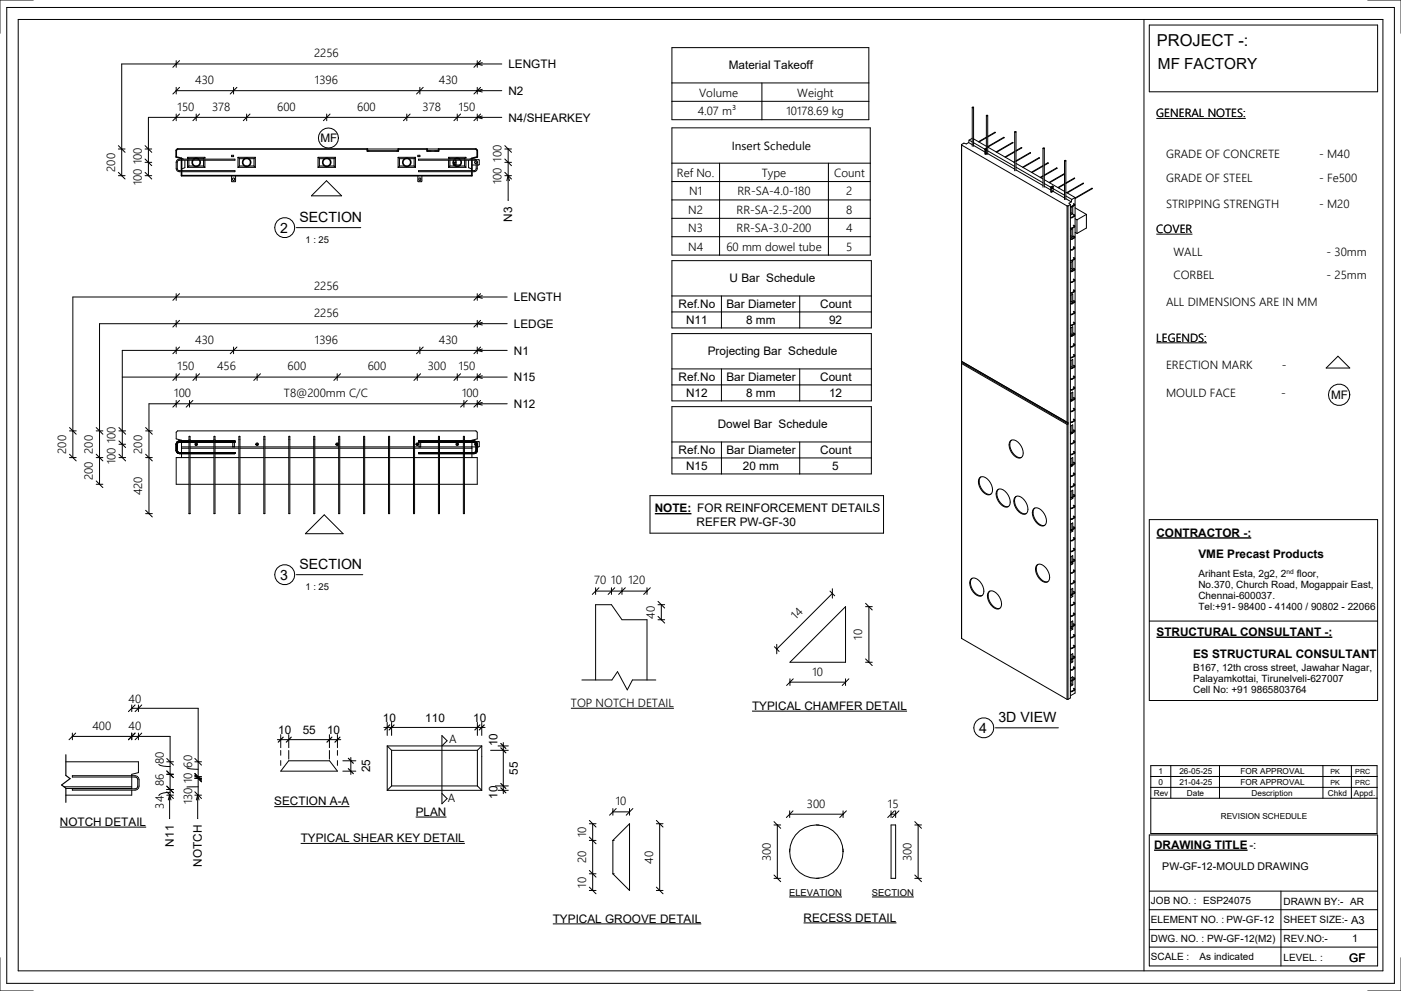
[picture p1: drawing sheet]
<svg xmlns="http://www.w3.org/2000/svg" width="420mm" height="297mm" viewBox="0 0 420 297" stroke-linecap="round" stroke-linejoin="round" font-family="sans-serif">
<g fill="none" stroke="#000" stroke-width=".3">
<path d="M2 2.2h416.1v292.6h-416.1zM5.5 5.8h409.2v285.3h-409.2zM10 0h-10v10M52.8 18.2v2M53.8 18.2l-2 2M143.1 18.2v2M144.1 18.2l-2 2M144.6 18.8l-1.5 .4 1.5 .4M150.4 19.2h-113.9v33.5M343 5.8v285.3M344.6 7.5h68.5v20h-68.5zM410.1 0h10v10"/>
<path d="M52.8 26.2v2M52.8 34.2v2M52.8 27.2h97.6M53.8 34.2l-2 2M53.8 26.2l-2 2M58.8 34.2v2M59.8 34.2l-2 2M70 26.2v2M71 26.2l-2 2M74 34.2v2M75 34.2l-2 2M98 34.2v2"/>
<path d="M99 34.2l-2 2M122 34.2v2M123 34.2l-2 2M125.9 26.2v2M126.9 26.2l-2 2M137.1 34.2v2M138.1 34.2l-2 2M143.1 26.2v2M143.1 34.2v2M144.1 34.2l-2 2M144.1 26.2l-2 2M144.6 26.8l-1.5 .4 1.5 .4"/>
<path d="M144.6 34.8l-1.5 .4 1.5 .4M150.4 35.2h-105.9v17.5M291.5 32.2v11.7M291.9 32.2v11.7M295.8 34.7v11.6M296.2 34.7v11.6M304.2 39.6v11.6M304.6 39.6v11.6M35.5 43.7l2 2M35.5 44.7h2M35.5 51.7l2 2M35.5 52.7h2"/>
<path d="M43.5 48.7h2M43.5 51.7l2 2M43.5 44.7h2M43.5 52.7h2M43.5 43.7l2 2M43.5 47.7l2 2M53.1 48l.7-.3h16.6v.3h-16.6l-.5 .2-.1 .5v2l.4 .4 16.8 .1v.3l-16.9-.1-.4-.2-.3-.7v-1.8zM54.4 47.5l.6 .2M55.4 48v2.3l-1 .4M56.2 50.2h5.2M56.2 47.2h5.2M56.2 47.2v.5"/>
<path d="M56.2 48v2.2M56.2 47.2l.4 .4M56.6 49.8l-.4 .4M56.6 49.8h1.8M56.6 47.6h1.8M56.6 47.6v.1M56.6 48v1.8M59.3 49.8h1.7M59.3 47.6h1.7M61 49.8l.4 .4M61 47.6v.1M61 48v1.8"/>
<path d="M61.4 47.2v.5M61.4 48v2.2M61.4 47.2l-.4 .4M69.4 46.6h.6v.4h-.6zM69.4 52.7l.1 1.8h1l.1-1.8M71.4 50.2h5.2M71.4 47.2h5.2M71.4 47.2v3M71.4 47.2l.4 .4M71.8 49.8h1.7M71.8 47.6h1.7M71.8 49.8l-.4 .4"/>
<path d="M71.8 47.6v2.2M74.4 49.8h1.8M74.4 47.6h1.8M76.2 49.8l.4 .4M76.2 47.6v2.2M76.6 47.2v3M76.6 47.2l-.4 .4M95.4 50.2h5.2M95.4 47.2h5.2M95.4 47.2v3M95.4 47.2l.4 .4M95.8 49.8h1.7"/>
<path d="M95.8 47.6h1.7M95.8 49.8l-.4 .4M95.8 47.6v2.2M97.9 54.2l4.5 4.5h-9zM98.4 49.8h1.8M98.4 47.6h1.8M100.2 49.8l.4 .4M100.2 47.6v2.2M100.6 47.2v3M100.6 47.2l-.4 .4M110.1 44.7h9.3M110.1 45.3h.6"/>
<path d="M118.9 45.3h.5M119.4 50.2h5.2M119.4 47.2h5.2M119.4 47.2v3M119.4 47.2l.4 .4M119.8 49.8h1.7M119.8 47.6h1.7M119.8 49.8l-.4 .4M119.8 47.6v2.2M122.5 49.8h1.7M122.5 47.6h1.7M124.2 49.8l.4 .4"/>
<path d="M124.2 47.6v2.2M124.6 47.2v3M124.6 47.2l-.4 .4M125.3 46.6h.6v.4h-.6zM125.3 52.7l.1 1.8h1l.1-1.8M125.5 47.7h16.9l.7 .7v2.4l-.3 .4-.7 .3h-16.6v-.3h16.6l.5-.2 .2-.5v-2l-.5-.4-16.8-.1zM128.1 44.7h3.4M128.1 45.3h1.1M130.4 45.3h1.1M134.5 50.2h5.2M134.5 47.2h5.2M134.5 47.2v.5"/>
<path d="M134.5 48v2.2M134.5 47.2l.4 .4M134.9 49.8h1.7M134.9 47.6h1.7M134.9 49.8l-.4 .4M134.9 47.6v.1M134.9 48v1.8M136.3 48.7v.8M136.7 48v1.5M136.7 48.7h-.8v.8h2.1M137.6 49.8h1.7M137.6 47.6h1.7"/>
<path d="M139.3 49.8l.4 .4M139.3 47.6v.1M139.3 48v1.8M139.7 47.2v.5M139.7 48v2.2M139.7 47.2l-.4 .4M140.5 48v2.3l1 .4M141.5 47.5l-.6 .2M141.5 49.5h1.3M142.6 48.3l-.3 .5 .5 .2M142.7 47.9l1 .1v1.4l-.6 .1M143.1 48.4v.5"/>
<path d="M151.4 48.7h2M151.4 44.7h2M151.4 52.7h2M151.4 43.7l2 2M151.4 47.7l2 2M151.4 51.7l2 2M152 54.2l.4-1.5 .4 1.5M152.4 44.7v15.4M288.3 43.5l31.6 18.2M290.4 42.7l-.7 .5-.7-.3-.7 .4v148.1l31.6 18.3M290.4 42.7l1.1 .7M290.6 42l.9 .5"/>
<path d="M290.6 42l-.2 .7M291.5 41.5l-.9 .5M291.9 43.6l3.4 2M291.9 42.8l3.6 2.1M291.9 41.6l3.9 2.3M295.3 44.7v1.5M295.3 44.7l.2 .1M295.5 44.9v1.4M295.5 44.8v.1M295.6 45l.2 .2M295.7 44.9v.1M295.7 45.9v.1"/>
<path d="M295.7 44.9l-.1 .2M295.8 44.8l-.2 .2M295.8 41.1l-2.4 1.4M295.8 41.3l-2.3 1.3M295.8 44.4l-.5 .3M295.8 44.6l-.3 .2M295.8 45.8l-.1 .4M296.1 45.2l8.1 4.7M296.1 46l8.1 4.7M296.1 40.9l2.3-1.2-2.3 1.4M298.7 45.5l5-2.8-4.9 2.9M301 41.3l-4.9 2.8 8.1 4.6"/>
<path d="M301.1 41.3h.1M301.1 41.3l-5 2.6M304.2 45.4l-2.9 1.7M304.2 45.6l-2.7 1.6M304.2 48.4l-.2 .2M304.2 48.6l-.1 .1M304.6 50.1l8.1 4.7M304.6 50.9l8.1 4.7M304.6 49l8.1 4.7M304.6 45.2l1.7-.9-1.7 1M309 45.9l-4.4 2.5M309 45.8h.1"/>
<path d="M309 45.8l-4.4 2.4M311.6 47.4l-4.8 2.8M311.6 47.4h.1M311.6 47.4l-5 2.7M312.7 49.6l-3.4 2M312.7 49.8l-3.3 1.9M312.7 52.7l-.8 .5M312.7 52.9l-.6 .4M312.7 44.5v11.6M313.1 55l2.1 1.3M313.1 55.8l2 1.2M313.1 53.9l6.1 3.5"/>
<path d="M313.1 49.4l1.2-.6-1.2 .8M313.1 44.5v11.6M315.1 56.1l.2 .1M315.1 56.1v1.5M315.2 56.3v1.4M315.3 56.2l-.1 .1M315.4 56.3v.1M315.5 56.3l-.1 .2M315.5 57.3l-.1 .1M315.6 57.5l-.1-.3-.1 .4M315.8 55.9v1.5l3.4 1.9M315.8 55.9l-.7 .2"/>
<path d="M315.8 55.9l-.5 .3M315.8 56.6l3.4 1.9M316.9 50.5l-3.8 2.1M316.9 50.4h.1M316.9 50.4l-3.8 2.1M319.2 52l-4.7 2.7M319.2 52.2l-4.5 2.6M319.2 55.1l-2 1.1M319.2 55.3l-1.9 1M319.2 48.2v11.6M319.6 59.6l1.6 .9M319.6 58.8l1.8 1"/>
<path d="M319.6 57.6l2.8 1.6M319.6 54.8l2.6-1.4-2.6 1.6M319.6 48.2v11.6M321.4 59.8l-.2 .7M322.3 59.4l5.2-2.9-5.2 3M322.4 59.2v148.6l-1.5 .8M322.4 59.2l-1 .6M324.8 55l-4.8 2.8M324.9 55h.1M324.9 55l-5.1 2.8M319.9 61.7v64.9M319.9 61.7h.3"/>
<path d="M320.2 61.7v148M320.9 61.3v147.9l-.7 .5M320.9 61.3l-.7 .4M320.9 69l.7-.4v2.4M320.9 78.8l.7-.4v2.4M321.2 62.1v1.7M321.2 68.8v1.9M321.2 78.6v1.9M321.2 70.7l.4 .3M321.2 70.7l-.3 .1M321.2 63.8l.4 .3M321.2 63.8l-.3 .1"/>
<path d="M321.2 60.5l-.7 .4 .4 .4M321.6 61.8l-.5 .2M321.6 61.9v2.2M321.6 64.1l-.7 .4M321.6 71l-.7 .4M321.8 61.2l.3 .3-1.2 .4M321.8 67.6l.3 .4-1.2 .4M321.8 70.9l.3 .3-1.2 .4M321.8 74.1l.3 .3-1.2 .4M321.8 77.3l.3 .4-1.2 .3M321.8 64.4l.3 .3-1.2 .4M321.9 77.2l.4 .5-.8 .5h-.6"/>
<path d="M321.9 61l.4 .5-.8 .5-.6 .1M321.9 64.3l.4 .4-.8 .6h-.6M321.9 67.5l.4 .5-.8 .5h-.6M321.9 70.7l.4 .5-.8 .5h-.6M321.9 74l.4 .4-.8 .5-.6 .1M322.4 62.3l3.3 2M322.4 65.6l.5 .3M322.4 69.7l.5 .3M322.9 65.9v4.1M325.7 64.3l-2.8 1.6M325.7 64.3v4.1l-2.8 1.6M52.8 88v2"/>
<path d="M52.8 96v2M53.8 88l-2 2M53.8 96l-2 2M143.1 88v2M143.1 96v2M144.1 88l-2 2M144.1 96l-2 2M144.6 88.6l-1.5 .4 1.5 .4M144.6 96.6l-1.5 .4 1.5 .4M152.1 89h-130.3v48.2M152.1 97h-122.3v48.2M320.9 88.6l.7-.4v2.4"/>
<path d="M320.9 98.4l.7-.4v2.4M321.2 88.5v1.8M321.2 98.3v1.8M321.2 90.3l.4 .3M321.2 90.3l-.3 .2M321.2 80.5l.4 .3M321.2 80.5l-.3 .2M321.6 90.6l-.6 .4M321.8 80.5l.3 .4-1.2 .4 .7-.5M321.8 83.8l.3 .3-1.2 .4M321.8 87l.3 .3-1.2 .4M321.8 90.2l.3 .4-1.2 .4"/>
<path d="M321.8 93.5l.3 .3-1.2 .4M321.8 96.7l.3 .3-1.2 .4M321.8 99.9l.3 .4-1.2 .3M321.9 80.4l.4 .5-.8 .5h-.6M321.9 83.6l.4 .5-.8 .5-.6 .1M321.9 86.9l.4 .4-.8 .6h-.6M321.9 90.1l.4 .5-.8 .5h-.6M321.9 93.3l.4 .5-.8 .5h-.6M321.9 96.6l.4 .4-.8 .5-.6 .1M321.9 99.8l.4 .5-.8 .5h-.6M52.8 104v2M52.8 112v2"/>
<path d="M53.8 112l-2 2M53.8 104l-2 2M58.8 112v2M59.8 112l-2 2M70 104v2M71 104l-2 2M77.1 112v2M78.1 112l-2 2M101.1 112v2M102.1 112l-2 2M125.1 112v2M125.9 104v2"/>
<path d="M126.1 112l-2 2M126.9 104l-2 2M137.1 112v2M138.1 112l-2 2M143.1 104v2M143.1 112v2M144.1 112l-2 2M144.1 104l-2 2M144.6 104.6l-1.5 .4 1.5 .4M144.6 112.6l-1.5 .4 1.5 .4M152.1 105h-115.4v32.2M152.1 113h-115.4"/>
<path d="M288.3 108.3l31.9 18.5M288.3 108.7l31.9 18.4-.3 .1M288.3 109l31.6 18.2M320.9 108.2l.7-.4v2.4l-.4-.3M320.9 118l.7-.4v2.3M321.1 110.5l-.2 .1M321.2 108.1v1.8M321.2 117.9v1.8M321.2 119.7l.3 .2M321.2 119.7l-.3 .2M321.2 109.9l-.3 .2M321.2 100.1l.4 .3"/>
<path d="M321.2 100.1l-.3 .2M321.6 100.4l-.4 .3M321.8 103.1l.3 .4-1.2 .4M321.8 106.4l.3 .3-1.2 .4M321.8 109.6l.3 .3-1.2 .4M321.8 112.8l.3 .4-1.2 .4M321.8 116.1l.3 .3-1.2 .4M321.8 119.3l.3 .3-1.2 .4M321.9 103l.4 .5-.8 .5h-.6M321.9 106.2l.4 .5-.8 .5-.6 .1M321.9 109.5l.4 .4-.8 .6h-.6M321.9 112.7l.4 .5-.8 .5h-.6"/>
<path d="M321.9 115.9l.4 .5-.8 .5h-.6M321.9 119.2l.4 .4-.8 .5-.6 .1M401.2 106.8l3.5 3.5h-7.1zM20.8 129.2h2M20.8 137.2h2M20.8 136.2l2 2M20.8 128.2l2 2M28.8 129.2h2M28.8 137.2h2M28.8 136.2l2 2M28.8 128.2l2 2M35.7 129.2h2"/>
<path d="M35.7 137.2h2M35.7 136.2l1 1M35.7 132.2l2 2M35.7 133.2h2M35.7 128.2l2 2M36.7 137.2l1 1M43.7 129.2h2M43.7 137.2h2M43.7 136.2l2 2M43.7 128.2l2 2M52.8 120.1v2M53.2 133.2v2l.3 .4 3.2 .1"/>
<path d="M53.2 133v.2M53.8 132.5l-.5 .2-.1 .5M53.8 132.5l-.6 .5M53.8 132.5h2.9M53.8 120.1l-2 2M54.4 132.2v-.2l-1.6-.4v-2l.4-.4h89.5l.4 .4v2l-1.6 .4v.2M54.4 134h2.3M54.4 134.4h2.3M54.4 132.5v3.2M54.4 136v1.2M56.7 132.2l-3.2 .1-.4 .2-.3 .7 .1 2.1 .4 .6 3.4 .1M56.7 137.2h-3.9v8h3.9"/>
<path d="M56.7 130.8l.3 .1v23.1h-.3zM56.8 120.1v2M57 134h7.2M57 137.2h7.2M57 134.4h7.2M57 136h7.2M57 135.7h7.2M57 132.2h7.2M57 132.5h7.2M57.8 120.1l-2 2M64.2 130.8l.3 .1v23.1h-.3zM64.5 132.2h5.9v.3h-5.9"/>
<path d="M64.5 135.7h5.9v.3h-5.9M64.5 134h7.1M64.5 137.2h7.1M64.5 134.4h7.1M69.8 132.5v1.5M70.3 132.5v1.5M71.7 130.8l.2 .1v23.1h-.3zM71.9 134h7.2M71.9 137.2h7.2M71.9 134.4h7.2M79.2 130.8l.2 .1v23.1h-.3zM79.4 134h7.2"/>
<path d="M79.4 137.2h7.2M79.4 134.4h7.2M86.6 130.8l.3 .1v23.1h-.3zM86.9 134h7.2M86.9 137.2h7.2M86.9 134.4h7.2M94.1 130.8l.3 .1v23.1h-.3zM94.4 134h7.1M94.4 137.2h7.1M94.4 134.4h7.1M101.6 130.8l.3 .1v23.1h-.4zM101.9 134h7.1"/>
<path d="M101.9 137.2h7.1M101.9 134.4h7.1M109.1 130.8l.2 .1v23.1h-.3zM109.3 134h7.2M109.3 137.2h7.2M109.3 134.4h7.2M116.5 130.8l.3 .1v23.1h-.3zM116.8 134h7.2M116.8 137.2h7.2M116.8 134.4h7.2M124 130.8l.3 .1v23.1h-.3zM124.3 134h7.2"/>
<path d="M124.3 137.2h7.2M124.3 134.4h7.2M125.7 132.5v1.5M126.1 132.5v1.5M131.5 132.2h-6v.3h6M131.5 135.7h-6v.3h6M131.5 130.8l.3 .1v23.1h-.3zM131.8 134h7.1M131.8 137.2h7.1M131.8 134.4h7.1M131.8 136h7.1M131.8 135.7h7.1"/>
<path d="M131.8 132.2h7.1M131.8 132.5h7.1M139 130.8l.3 .1v23.1h-.4zM139.1 120.1v2M139.3 132.2l3.1 .1 .4 .2 .3 .7v2.1l-.5 .6-3.3 .1M139.3 137.2h3.8v8h-3.8M139.3 134h3.5M139.3 134.4h2.2M139.3 132.5h2.8M140.1 120.1l-2 2M141.5 132.5v3.2M141.5 136v1.2"/>
<path d="M142.1 132.5l.5 .2 .2 .5M142.1 132.5l.7 .5M142.6 132.8l-.3 .5 .5 .2M142.7 132.4l1 .1v1.4l-.6 .1M142.8 133v.2M142.8 133.2v2l-.3 .4-3.2 .1M143.1 132.9v.5M143.1 120.1v2M144.1 120.1l-2 2M144.6 120.6l-1.5 .4 1.5 .5M152.1 121l-107.4 .1v32.9M302.8 132.3a1.87 1.87 0 0 1 2.9 .8 3.2 3.2 0 0 1 .5 4.1 2.65 2.65 0 0 1-3-1.7 3.4 3.4 0 0 1-.4-3.2z"/>
<path d="M303.3 132a3.5 3.5 0 0 0 1.6 4.9l.5 .3 .9-.1M319.9 127.2v82.5M320.9 127.8l.7-.4v2.2M320.9 137.6l.7-.4v2M321.2 127.7v1.8M321.2 137.5v1.8M321.2 139.3l.1 .1M321.2 139.3l-.2 .1M321.2 129.5l.3 .2M321.3 120.2l-.4 .2M321.5 139.5l.1 .1M321.6 129.8h.1"/>
<path d="M321.6 129.7v.1M321.6 139.4v.2M321.6 129.8l-.7 .4M321.6 139.6l-.7 .4M321.8 122.5l.3 .4-1.2 .3M321.8 125.8l.3 .3-1.2 .4M321.8 129l.3 .3-1.2 .4 .3-.2M321.8 132.2l.3 .3-1.2 .4M321.8 135.4l.3 .4-1.2 .4M321.8 138.7l.3 .3-1.2 .4M321.9 122.4l.4 .5-.8 .5h-.6M321.9 125.6l.4 .5-.8 .5h-.6"/>
<path d="M321.9 128.8l.4 .5-.8 .5-.6 .1M321.9 132.1l.4 .4-.8 .6h-.6M321.9 135.3l.4 .5-.8 .5h-.6M321.9 138.5l.4 .5-.8 .5h-.6M28.8 145.2h2M28.8 144.2l2 2M43.7 154h2M43.7 153l2 2M57 145.2h7.2M64.5 145.2h7.1M71.9 145.2h7.2M79.4 145.2h7.2"/>
<path d="M86.9 145.2h7.2M94.4 145.2h7.1M101.9 145.2h7.1M109.3 145.2h7.2M116.8 145.2h7.2M124.3 145.2h7.2M131.8 145.2h7.1M194.9 148.6h70v11.2h-70zM293.6 143.3a1.87 1.87 0 0 1 2.9 .8 3.2 3.2 0 0 1 .5 4.1 2.65 2.65 0 0 1-3-1.7 3.4 3.4 0 0 1-.4-3.2zM294.1 143a3.5 3.5 0 0 0 1.6 5l.5 .2 .9-.1M299 147a1.87 1.87 0 0 1 2.9 .8 3.2 3.2 0 0 1 .4 4.1 2.65 2.65 0 0 1-3-1.7 3.4 3.4 0 0 1-.3-3.2zM299.4 146.7a3.5 3.5 0 0 0 1.6 4.9l.6 .3 .8-.1"/>
<path d="M304.3 149.2a1.87 1.87 0 0 1 2.9 .7 3.2 3.2 0 0 1 .4 4.1 2.65 2.65 0 0 1-3-1.7 3.4 3.4 0 0 1-.3-3.1zM304.7 148.8a3.5 3.5 0 0 0 1.6 5l.6 .2h.8M309.8 152.7a1.87 1.87 0 0 1 2.9 .8 3.2 3.2 0 0 1 .5 4.1 2.65 2.65 0 0 1-3-1.8 3.4 3.4 0 0 1-.4-3.1zM310.3 152.3a3.5 3.5 0 0 0 1.6 5l.5 .2h.8M320.9 147.4l.7-.4v1.9M320.9 157.2l.7-.4v1.8M321.1 159l-.2 .1M321.2 147.3v1.8M321.2 157.1v1.7M321.2 159l.4 .2M321.4 149.3l.2 .1M321.6 149.1v.3"/>
<path d="M321.6 158.8v.4M321.6 149.4l-.7 .4M321.6 159.2l-.7 .4M321.8 141.9l.3 .3-1.2 .4M321.8 145.1l.3 .4-1.2 .3M321.8 148.4l.3 .3-1.2 .4M321.8 151.6l.3 .3-1.2 .4M321.8 154.8l.3 .3-1.2 .4M321.8 158l.3 .4-1.2 .4M321.9 141.8l.4 .4-.8 .5-.6 .1M321.9 145l.4 .5-.8 .5h-.6M321.9 148.2l.4 .5-.8 .5h-.6"/>
<path d="M321.9 154.7l.4 .4-.8 .6h-.6M321.9 157.9l.4 .5-.8 .5h-.6M321.9 151.4l.4 .5-.8 .5-.6 .1M344.6 155.8h68.5v54.2h-68.5zM91.6 160l5.6-5.7 5.7 5.7zM178.6 176.2v2M178.6 177.2h15.4M179.6 176.2l-2 2M183.3 176.2v2M184.3 176.2l-2 2M186.5 176.2v2M187.5 176.2l-2 2"/>
<path d="M194 176.2v2M195 176.2l-2 2M248.9 177.2l1.4 1.4M249.6 177.9l-16.7 16.7M249.6 176.5v2.8M291 173.7a1.87 1.87 0 0 1 2.9 .8 3.2 3.2 0 0 1 .5 4.1 2.65 2.65 0 0 1-3-1.7 3.4 3.4 0 0 1-.4-3.2zM291.5 173.4a3.5 3.5 0 0 0 1.6 4.9l.5 .3 .9-.1M296.3 177.6a1.87 1.87 0 0 1 2.9 .7 3.2 3.2 0 0 1 .5 4.2 2.65 2.65 0 0 1-3-1.8 3.4 3.4 0 0 1-.4-3.1zM296.8 177.2a3.5 3.5 0 0 0 1.6 5l.5 .2h.9M310.8 169.6a1.87 1.87 0 0 1 2.9 .7 3.2 3.2 0 0 1 .4 4.1 2.65 2.65 0 0 1-3-1.7 3.4 3.4 0 0 1-.3-3.1zM311.2 169.2a3.5 3.5 0 0 0 1.6 5l.6 .2h.8M320.9 167l.7-.4v1.7"/>
<path d="M320.9 176.8l.7-.4v1.6M321.2 166.9v1.6M321.2 168.6v.1M321.2 176.7v1.5M321.2 178.3v.2M321.2 178.5l.4 .3M321.2 178.5l-.3 .2M321.2 168.7l.4 .3M321.2 168.7l-.3 .2M321.6 168.5v.5M321.6 178.2v.6M321.6 169l-.7 .4"/>
<path d="M321.6 178.8l-.7 .4M321.8 161.3l.3 .3-1.2 .4M321.8 164.5l.3 .3-1.2 .4M321.8 167.7l.3 .4-1.2 .3M321.8 171l.3 .3-1.2 .4M321.8 174.2l.3 .3-1.2 .4M321.8 177.4l.3 .4-1.1 .3M321.9 161.1l.4 .5-.8 .5-.6 .1M321.9 164.4l.4 .4-.8 .5-.6 .1M321.9 167.6l.4 .5-.8 .5h-.6M321.9 170.8l.4 .5-.8 .5h-.6M321.9 174l.4 .5-.8 .5-.6 .1"/>
<path d="M321.9 177.3l.4 .5-.8 .5h-.6M197.3 181.3h2M197.3 185.8h2M197.3 180.3l2 2M197.3 184.8l2 2M198.3 181.3v4.5M232.2 193.9l1.4 1.4M232.9 193.2v2.8M253.5 181.9v16.6h-16.6zM259.5 198.5h2M259.5 197.5l2 2M259.5 180.9l2 2"/>
<path d="M259.5 181.9h2M260.5 181.9v16.6M320.9 186.6l.7-.4v1.5M320.9 196.4l.7-.4v1.4M321.2 186.5v1.4M321.2 188v.3M321.2 196.3v1.3M321.2 197.7v.4M321.2 198.1l.4 .3M321.2 198.1l-.3 .2M321.2 188.3l.4 .3M321.2 188.3l-.3 .2"/>
<path d="M321.6 187.9v.7M321.6 197.5v.9M321.6 188.6l-.7 .4M321.6 198.4l-.7 .4M321.8 190.3l.3 .4-1.2 .3M321.8 180.6l.3 .4-1.2 .4M321.8 183.9l.3 .3-1.2 .4M321.8 187.1l.3 .3-1.2 .4M321.8 193.6l.3 .3-1.2 .4M321.8 196.8l.3 .3-1.2 .4M321.9 180.5l.4 .5-.8 .5h-.6M321.9 183.7l.4 .5-.8 .5-.6 .1"/>
<path d="M321.9 187l.4 .4-.8 .6h-.6M321.9 190.2l.4 .5-.8 .5h-.6M321.9 193.4l.4 .5-.8 .5h-.6M321.9 196.6l.4 .5-.8 .5-.6 .1M321.9 199.9l.4 .5-.8 .5h-.6M344.6 186.2h68.5M21.7 219.8v2M22.7 219.8l-2 2M39.5 212.3h19.9v26.1M39.5 211.3v2M39.5 219.8v2M40.5 211.3l-2 2"/>
<path d="M40.5 219.8l-2 2M41.5 211.3v2M41.5 219.8v2M42.5 211.3l-2 2M42.5 219.8l-2 2M171.2 212.3h30.9M174.5 203.9h9l1.7-2.5 2.9 5.4 1.5-2.9h7M178.6 203.9v-22.6h4.7l3.2 4.5h7.5v18.1M225.5 213.2h46.5M236.9 204.5h16.6M236.9 203.5v2M237.9 203.5l-2 2"/>
<path d="M253.5 203.5v2M254.5 203.5l-2 2M319.9 209.7h.3M320.9 203.3l.7-.4v.9M321.2 203.2v.8M321.2 204.2v.8M321.2 205l.4 .3M321.2 205l-.3 .2M321.6 204v1.3M321.6 205.3l-.7 .4M321.8 200l.3 .4-1.2 .3M321.8 203.2l.3 .4-1.2 .4"/>
<path d="M321.8 206.5l.3 .3-1.2 .4M321.9 203.1l.4 .5-.8 .5h-.6M321.9 206.3l.4 .5-.8 .5-.6 .1M19.2 235.9h20.3M19.7 228.4h21.8v3.2l-2 .5v4.4M19.7 236.4h19.8M21.7 232.5h18.8l.6 .2 .4 .4 .2 2.6-.2 .6-.4 .4-.6 .2h-18.8v-.4h18.8l.4-.1 .4-.7-.1-2.4-.7-.4h-18.8zM21.7 220.8h29.3v17.6M39.5 236.9v1.5h-19.8M47.6 229.1a2.97 2.97 0 0 0 2.4 .7h1M50 238.4h2M50 228.4h2"/>
<path d="M50 237.4l2 2M50 227.4l2 2M50 232.1h2M50 231.1l2 2M50 236.7h2M50 235.7l2 2M50.9 238.3v7.1M50.9 238.3l-.4 1.5M50.9 238.3l.4 1.5M51 237.5a4.1 4.1 0 0 0-3.4 1.1M56 230.1l1.4 .4 2 .1M58.4 238.4h2"/>
<path d="M58.4 237.4l2 2M58.4 227.4l2 2M58.4 232.9h2M58.4 231.9l2 2M58.4 233.4h2M58.4 232.4l2 2M58.4 228.4h2M59.3 238.3v7.1M59.3 238.3l-.4 1.5M59.3 238.3l.4 1.5M59.4 235.9h-3.4M84.2 225v1.4"/>
<path d="M84.2 228v1.5M86.5 228.1h12.3l2.4 3.1h-17zM86.6 225v2.6M98.8 225v2.6M101.2 225v1.4M101.2 228v1.5M116.1 223.6h28.4M116.1 236.9h28.4M116.1 223.6v13.3M116.1 223.6l1.3 1.3M117.4 224.9h25.7M117.4 235.6h25.7"/>
<path d="M117.4 224.9v10.7M117.4 235.6l-1.3 1.3M132.5 223.6l1.6-1.5-1.6-1.6v20.5l1.6-1.6-1.6-1.5M143.1 224.9v10.7M143.1 235.6l1.4 1.3M144.5 223.6v13.3M144.5 223.6l-1.4 1.3M18 248h25.8M176.7 252h2M176.7 251l2 2M176.7 246l2 2M176.7 247h2"/>
<path d="M177.7 247v20M183.8 242.4v2M183.8 252v10M183.8 252l5-5v20l-5-5M183.8 252h.4M183.8 243.4h5M184.8 242.4l-2 2M188.8 242.4v2M189.8 242.4l-2 2M196.8 247h2M196.8 246l1 1M197.8 247v20"/>
<path d="M197.8 247l1 1M236.8 254.5v.8M244.8 247.3h.8M252.8 254.5v.8M267.2 247.3h1.3v16h-1.3zM344.6 250.3h68.5v39.3h-68.5zM165.8 277h44.5M176.7 262h2M176.7 266l2 2M176.7 267h2M176.7 261l2 2M183.8 262h.4"/>
<path d="M196.8 267h2M196.8 266l1 1M197.8 267l1 1M244.8 263.3h.8M344.6 272.7h68.5M344.6 267.2h68.5M344.6 278.7h68.5M384.1 267.2v22.4M0 287.1v10h10M344.6 283.9h68.5M420.1 287.1v10h-10"/>
<circle cx="291.7" cy="32.2" r=".17"/>
<circle cx="296" cy="34.7" r=".17"/>
<circle cx="304.5" cy="39.6" r=".17"/>
<circle cx="70.1" cy="53.7" r=".37"/>
<circle cx="98.5" cy="41.4" r="3"/>
<circle cx="126" cy="53.7" r=".37"/>
<circle cx="313" cy="44.5" r=".17"/>
<circle cx="315.5" cy="56.4" r=".17"/>
<circle cx="319.4" cy="48.2" r=".17"/>
<circle cx="401.5" cy="118.4" r="3.2"/>
<circle cx="58.8" cy="133.2" r=".4"/>
<circle cx="77.1" cy="133.2" r=".4"/>
<circle cx="101.1" cy="133.2" r=".4"/>
<circle cx="125.1" cy="133.2" r=".4"/>
<circle cx="137.1" cy="133.2" r=".4"/>
<circle cx="244.8" cy="255.3" r="8"/>
</g>
<g fill="none" stroke="#000" stroke-width=".5">
<path d="M54.4 47.7v-.2l-1.6-.4v-2l.4-.4h56.9v.6h9.3v-.6h8.7v.6h3.4v-.6h11.2l.4 .4v2l-1.6 .4v.2M54.4 48v3.2M54.4 51.5v1.2h87.1v-1.2M57.8 48a1.19 1.19 0 0 0 1 1.9 1.19 1.19 0 0 0 1-1.9M58.1 47.7a1.2 1.2 0 0 1 1.4 0M136.1 48a1.19 1.19 0 0 0 1 1.9 1.19 1.19 0 0 0 1-1.9M136.4 47.7a1.2 1.2 0 0 1 1.4 0M141.5 48v3.2"/>
<circle cx="74" cy="48.7" r="1.2"/>
<circle cx="98" cy="48.7" r="1.2"/>
<circle cx="122" cy="48.7" r="1.2"/>
</g>
<g fill="#000">
<circle cx="58.8" cy="133.2" r=".4"/>
<circle cx="77.1" cy="133.2" r=".4"/>
<circle cx="101.1" cy="133.2" r=".4"/>
<circle cx="125.1" cy="133.2" r=".4"/>
<circle cx="137.1" cy="133.2" r=".4"/>
</g>
<path d="M19.7 226.3v6.2l1.3 .9-2.5 1.9 1.2 1v4.2" fill="none" stroke="#000" stroke-width=".35"/>
<g fill="#fff">
<path d="M346.9 9.5h27.5v5.4h-27.5z"/>
<path d="M405.1 273.8h4.1v3.9h-4.1z"/>
<path d="M346.8 187.4h51.8v4.1h-51.8z"/>
<path d="M357.7 193.9h54.2v4.1h-54.2z"/>
<path d="M346 251.2h27.6v4.2h-27.6z"/>
<path d="M373.6 251.2h1v4.2h-1z"/>
<path d="M374.6 251.2h2.2v4.2h-2.2z"/>
<path d="M346.8 157.6h27.9v4.1h-27.9z"/>
<path d="M359.3 164.1h37.3v4.1h-37.3z"/>
<path d="M359.7 285.1h16.3v3.3h-16.3z"/>
<path d="M405.5 279.4h1.7v3.7h-1.7z"/>
<path d="M367.7 274.1h14.3v3.3h-14.3z"/>
<path d="M347.2 16.6h29.6v5.1h-29.6z"/>
<path d="M348.5 258h44.2v3.6h-44.2z"/>
<path d="M361.9 279.8h20.4v3.3h-20.4z"/>
<path d="M404.8 268.8h4.1v3.3h-4.1z"/>
<path d="M360.7 268.5h14.3v3.3h-14.3z"/>
</g>
<path d="M196.3 154h11M346.8 161.3h28.4M346.8 191h52.7M346 254.9h28.1" fill="none" stroke="#000" stroke-width=".41"/>
<g fill="none" stroke="#000" stroke-width=".3">
<path d="M201.5 14.3h59v21.6h-59zM201.5 38.3h59.4v38.2h-59.4zM201.5 30.4h59M201.5 24.9h59M228.4 24.9v11M346.7 35.5h26.8M201.5 59.9h59.4M201.5 54.4h59.4M201.5 48.9h59.4M215.8 48.9v27.6M248.4 48.9v27.6M88.9 68.2h19.3"/>
<path d="M201.5 78.1h59.8v20.2h-59.8zM201.5 71h59.4M201.5 65.5h59.4M346.7 70.2h10.8M201.5 93.5h59.8M201.5 88.7h59.8M216.3 88.7v9.6M239.8 88.7v9.6M201.5 100h59.8v20.2h-59.8zM201.5 115.4h59.8M201.5 110.6h59.8M216.3 110.6v9.6"/>
<path d="M239.8 110.6v9.6M346.7 102.8h15.2M201.5 121.9h59.8v20.2h-59.8zM201.5 137.3h59.8M201.5 132.5h59.8M216.3 132.5v9.6M239.8 132.5v9.6M88.9 172.3h19.9M115.1 218.1h30.4M116.1 216.6v3.9M117.4 216.6v3.9M143.1 216.6v3.9"/>
<path d="M144.5 216.6v3.9M298.5 218.2h18.8M83.2 221.7h19M84.2 220.2v3.9M86.6 220.2v3.9M98.8 220.2v3.9M101.2 220.2v3.9M102.8 231.2h3.9M102.8 228.1h3.9M105.2 227.1v5.1M147.1 224.9h5.3M148.5 235.6h3.9"/>
<path d="M149.3 236.9h3.1M149.3 223.6h3.1M150.9 222.6v15.3M345 229.5h67.9v20.4h-67.9zM345 232.8h67.9M345 236h67.9M345 239.3h67.9M351.1 229.5v9.8M365.7 229.5v9.8M396.7 229.5v9.8M405.2 229.5v9.8M82.2 241.8h22.6"/>
<path d="M90.2 252.9h49.2M124.6 244.9h9.3M232.1 246.3l2 2M232.1 247.3h2M233.1 247.3v16M236.8 244.1h16M236.8 243.1v2M237.8 243.1l-2 2M252.8 243.1v2M253.8 243.1l-2 2M267.2 244.1h1.3M267.2 243.1v2"/>
<path d="M268.2 243.1l-2 2M268.5 243.1v2M269.5 243.1l-2 2M274.3 247.3h2M274.3 246.3l2 2M275.3 247.3v16M232.1 262.3l2 2M232.1 263.3h2M236.6 268.9h15.9M240.9 276.7h27.9M261.5 268.9h12.5M274.3 263.3h2"/>
<path d="M274.3 262.3l2 2"/>
<circle cx="85.4" cy="68.2" r="3"/>
<circle cx="85.4" cy="172.3" r="3"/>
<circle cx="295" cy="218.2" r="3"/>
</g>
<g fill="none" stroke="#000" stroke-width=".35">
<path d="M116.9 217.3l-1.5 1.5M118.2 217.3l-1.5 1.5M143.9 217.3l-1.5 1.5M145.2 217.3l-1.5 1.5M84.9 221l-1.5 1.5M87.3 221l-1.5 1.5M99.5 221l-1.5 1.5M101.9 221l-1.5 1.5M104.4 230.4l1.5 1.5M104.4 227.3l1.5 1.5M150.2 236.2l1.5 1.5M150.2 234.9l1.5 1.5"/>
<path d="M150.2 224.2l1.5 1.5M150.2 222.9l1.5 1.5"/>
</g>
<text font-size="4.9" x="346.9" y="13.9">PROJECT -:</text>
<text font-size="4.6" x="347.2" y="20.7">MF FACTORY</text>
<g font-size="4.2">
<text x="84" y="69.7">2</text>
<text x="89.8" y="66.5">SECTION</text>
<text x="84" y="173.8">3</text>
<text x="89.8" y="170.6">SECTION</text>
<text x="293.6" y="219.7">4</text>
<text x="299.4" y="216.5">3D VIEW</text>
</g>
<g font-size="3.5">
<text x="94.2" y="17.2">2256</text>
<text x="152.4" y="20.4">LENGTH</text>
<text x="218.5" y="20.7">Material Takeoff</text>
<text x="58.6" y="25.2">430</text>
<text x="94.4" y="25.2">1396</text>
<text x="131.6" y="25.2">430</text>
<text x="152.4" y="28.4">N2</text>
<text x="209.6" y="29">Volume</text>
<text x="239" y="29">Weight</text>
<text x="53.3" y="33.2">150</text>
<text x="63.6" y="33.2">378</text>
<text x="83.1" y="33.2">600</text>
<text x="107.1" y="33.2">600</text>
<text x="126.7" y="33.2">378</text>
<text x="137.5" y="33.2">150</text>
<text x="209.2" y="34.5">4.07 m³</text>
<text x="235.8" y="34.5">10178.69 kg</text>
<text x="346.7" y="35.2">GENERAL NOTES:</text>
<text x="152.4" y="36.4">N4/SHEARKEY</text>
<text x="96.1" y="42.7">MF</text>
<text x="219.4" y="45">Insert Schedule</text>
<text x="349.6" y="47.3">GRADE OF CONCRETE</text>
<text x="395.5" y="47.3">- M40</text>
<text x="34.5" y="51.5" transform="rotate(-90 34.5 51.5)">200</text>
<text x="42.5" y="49.2" transform="rotate(-90 42.5 49.2)">100</text>
<text x="150.4" y="48.5" transform="rotate(-90 150.4 48.5)">100</text>
<text x="203" y="53.1">Ref No.</text>
<text x="228.4" y="53.1">Type</text>
<text x="250.1" y="53.1">Count</text>
<text x="42.5" y="55.5" transform="rotate(-90 42.5 55.5)">100</text>
<text x="150.4" y="55.2" transform="rotate(-90 150.4 55.2)">100</text>
<text x="206.6" y="58.6">N1</text>
<text x="221.1" y="58.6">RR-SA-4.0-180</text>
<text x="253.7" y="58.6">2</text>
<text x="349.6" y="54.6">GRADE OF STEEL</text>
<text x="395.5" y="54.6">- Fe500</text>
<text x="206.4" y="64.1">N2</text>
<text x="220.9" y="64.1">RR-SA-2.5-200</text>
<text x="253.7" y="64.1">8</text>
<text x="349.6" y="62.3">STRIPPING STRENGTH</text>
<text x="395.5" y="62.3">- M20</text>
<text x="153.6" y="66.5" transform="rotate(-90 153.6 66.5)">N3</text>
<text x="206.4" y="69.6">N3</text>
<text x="220.9" y="69.6">RR-SA-3.0-200</text>
<text x="253.7" y="69.6">4</text>
<text x="346.7" y="69.9">COVER</text>
<text x="206.3" y="75.1">N4</text>
<text x="217.8" y="75.1">60 mm dowel tube</text>
<text x="253.7" y="75.1">5</text>
<text x="351.8" y="76.8">WALL</text>
<text x="397.8" y="76.8">- 30mm</text>
<text x="351.8" y="83.5">CORBEL</text>
<text x="397.8" y="83.5">- 25mm</text>
<text x="94.2" y="87.1">2256</text>
<text x="218.8" y="84.6">U Bar Schedule</text>
<text x="94.2" y="95.1">2256</text>
<text x="154.1" y="90.3">LENGTH</text>
<text x="203.5" y="92.3">Ref.No</text>
<text x="217.8" y="92.3">Bar Diameter</text>
<text x="245.9" y="92.3">Count</text>
<text x="349.6" y="91.6">ALL DIMENSIONS ARE IN MM</text>
<text x="154.1" y="98.3">LEDGE</text>
<text x="205.7" y="97.1">N11</text>
<text x="223.7" y="97.1">8 mm</text>
<text x="248.6" y="97.1">92</text>
<text x="58.6" y="103.1">430</text>
<text x="94.4" y="103.1">1396</text>
<text x="131.6" y="103.1">430</text>
<text x="154.1" y="106.3">N1</text>
<text x="212.2" y="106.5">Projecting Bar Schedule</text>
<text x="346.7" y="102.5">LEGENDS:</text>
<text x="53.3" y="111.1">150</text>
<text x="65.1" y="111.1">456</text>
<text x="86.2" y="111.1">600</text>
<text x="110.3" y="111.1">600</text>
<text x="128.2" y="111.1">300</text>
<text x="137.5" y="111.1">150</text>
<text x="349.6" y="110.8">ERECTION MARK</text>
<text x="384.3" y="110.8">-</text>
<text x="52.3" y="119.1">100</text>
<text x="85.1" y="119.1">T8@200mm C/C</text>
<text x="138.5" y="119.1">100</text>
<text x="154.1" y="114.3">N15</text>
<text x="203.5" y="114.1">Ref.No</text>
<text x="205.7" y="118.9">N12</text>
<text x="217.8" y="114.1">Bar Diameter</text>
<text x="223.7" y="118.9">8 mm</text>
<text x="245.9" y="114.1">Count</text>
<text x="248.6" y="118.9">12</text>
<text x="349.6" y="119.1">MOULD FACE</text>
<text x="384.2" y="119.1">-</text>
<text x="399.1" y="119.7">MF</text>
<text x="154.1" y="122.3">N12</text>
<text x="215.2" y="128.4">Dowel Bar Schedule</text>
<text x="19.9" y="136" transform="rotate(-90 19.9 136)">200</text>
<text x="27.9" y="136" transform="rotate(-90 27.9 136)">200</text>
<text x="34.7" y="132.9" transform="rotate(-90 34.7 132.9)">100</text>
<text x="42.7" y="136" transform="rotate(-90 42.7 136)">200</text>
<text x="203.5" y="136">Ref.No</text>
<text x="217.8" y="136">Bar Diameter</text>
<text x="245.9" y="136">Count</text>
<text x="34.7" y="139.3" transform="rotate(-90 34.7 139.3)">100</text>
<text x="205.7" y="140.8">N15</text>
<text x="222.7" y="140.8">20 mm</text>
<text x="249.6" y="140.8">5</text>
<text x="27.9" y="144" transform="rotate(-90 27.9 144)">200</text>
<text x="42.7" y="148.5" transform="rotate(-90 42.7 148.5)">420</text>
<text x="196.3" y="153.6">NOTE: FOR REINFORCEMENT DETAILS</text>
<text x="208.8" y="157.7">REFER PW-GF-30</text>
<text x="346.8" y="160.9">CONTRACTOR -:</text>
<text x="359.3" y="167.3">VME Precast Products</text>
<text x="178.1" y="175.2">70</text>
<text x="183.3" y="175.2">10</text>
<text x="188.5" y="175.2">120</text>
<text x="196.3" y="185.5" transform="rotate(-90 196.3 185.5)">40</text>
<text x="238.7" y="186" transform="rotate(-45 238.7 186)">14</text>
<text x="258.5" y="191.8" transform="rotate(-90 258.5 191.8)">10</text>
<text x="346.8" y="190.7">STRUCTURAL CONSULTANT -:</text>
<text x="357.7" y="197.1">ES STRUCTURAL CONSULTANT</text>
<text x="243.6" y="202.5">10</text>
<text x="38.6" y="210.7">40</text>
<text x="171.2" y="212">TOP NOTCH DETAIL</text>
<text x="225.5" y="212.8">TYPICAL CHAMFER DETAIL</text>
<text x="27.7" y="218.9">400</text>
<text x="38.6" y="218.9">40</text>
<text x="83.5" y="220">10</text>
<text x="90.8" y="220">55</text>
<text x="98.1" y="220">10</text>
<text x="114.8" y="216.3">10</text>
<text x="127.5" y="216.3">110</text>
<text x="141.9" y="216.3">10</text>
<text x="134.7" y="222.9">A</text>
<text x="149.2" y="223.7" transform="rotate(-90 149.2 223.7)">10</text>
<text x="49.2" y="229.1" transform="rotate(-90 49.2 229.1)">80</text>
<text x="57.6" y="230.1" transform="rotate(-90 57.6 230.1)">60</text>
<text x="111" y="231.6" transform="rotate(-90 111 231.6)">25</text>
<text x="155.2" y="232.2" transform="rotate(-90 155.2 232.2)">55</text>
<text x="49.2" y="235.7" transform="rotate(-90 49.2 235.7)">86</text>
<text x="57.6" y="234.8" transform="rotate(-90 57.6 234.8)">10</text>
<text x="149.2" y="239.4" transform="rotate(-90 149.2 239.4)">10</text>
<text x="49.2" y="242.4" transform="rotate(-90 49.2 242.4)">34</text>
<text x="57.6" y="241.1" transform="rotate(-90 57.6 241.1)">130</text>
<text x="82.2" y="241.4">SECTION A-A</text>
<text x="124.6" y="244.6">PLAN</text>
<text x="134.3" y="240.5">A</text>
<text x="184.6" y="241.4">10</text>
<text x="241.9" y="242.1">300</text>
<text x="266.2" y="242.1">15</text>
<text x="18" y="247.6">NOTCH DETAIL</text>
<text x="175.7" y="251.1" transform="rotate(-90 175.7 251.1)">10</text>
<text x="52.1" y="253.8" transform="rotate(-90 52.1 253.8)">N11</text>
<text x="90.2" y="252.5">TYPICAL SHEAR KEY DETAIL</text>
<text x="346" y="254.5">DRAWING TITLE</text>
<text x="374.6" y="254.5">-:</text>
<text x="60.5" y="259.9" transform="rotate(-90 60.5 259.9)">NOTCH</text>
<text x="175.7" y="258.9" transform="rotate(-90 175.7 258.9)">20</text>
<text x="195.8" y="258.9" transform="rotate(-90 195.8 258.9)">40</text>
<text x="231.1" y="258.2" transform="rotate(-90 231.1 258.2)">300</text>
<text x="273.3" y="258.2" transform="rotate(-90 273.3 258.2)">300</text>
<text x="175.7" y="266.1" transform="rotate(-90 175.7 266.1)">10</text>
<text x="165.8" y="276.6">TYPICAL GROOVE DETAIL</text>
<text x="240.9" y="276.3">RECESS DETAIL</text>
<text x="404.6" y="288.4">GF</text>
</g>
<text font-size="3.4" x="405.1" y="276.9">A3</text>
<g font-size="3.2">
<text x="348.5" y="260.9">PW-GF-12-MOULD DRAWING</text>
<text x="405.5" y="282.4">1</text>
</g>
<g font-size="3">
<text x="359.3" y="172.9">Arihant Esta, 2g2, 2</text>
<text x="388.8" y="172.9">floor,</text>
<text x="359.3" y="176.2">No.370, Church Road, Mogappair East,</text>
<text x="359.3" y="179.5">Chennai-600037.</text>
<text x="359.3" y="182.8">Tel:+91- 98400 - 41400 / 90802 - 22066</text>
<text x="357.7" y="201.1">B167, 12th cross street, Jawahar Nagar,</text>
<text x="357.7" y="204.4">Palayamkottai, Tirunelveli-627007</text>
<text x="357.7" y="207.8">Cell No: +91 9865803764</text>
<text x="345.1" y="270.9">JOB NO. :</text>
<text x="360.7" y="271.1">ESP24075</text>
<text x="384.8" y="271.4">DRAWN BY:-</text>
<text x="404.8" y="271.4">AR</text>
<text x="345.1" y="276.8">ELEMENT NO. :</text>
<text x="367.7" y="276.8">PW-GF-12</text>
<text x="384.8" y="276.8">SHEET SIZE:-</text>
<text x="345.1" y="282.4">DWG. NO. :</text>
<text x="345.1" y="287.7">SCALE :</text>
<text x="359.7" y="287.7">As indicated</text>
<text x="361.9" y="282.4">PW-GF-12(M2)</text>
<text x="384.8" y="282.4">REV.NO:-</text>
<text x="384.8" y="288">LEVEL. :</text>
</g>
<g font-size="2.8">
<text x="91.6" y="72.7">1 : 25</text>
<text x="91.6" y="176.8">1 : 25</text>
<text x="236.6" y="268.6">ELEVATION</text>
<text x="261.5" y="268.6">SECTION</text>
</g>
<g font-size="2.5">
<text x="347.4" y="232">1</text>
<text x="353.6" y="232">26-05-25</text>
<text x="372" y="232">FOR APPROVAL</text>
<text x="345.9" y="238.6">Rev</text>
<text x="347.4" y="235.3">0</text>
<text x="353.6" y="235.3">21-04-25</text>
<text x="355.9" y="238.6">Date</text>
<text x="372" y="235.3">FOR APPROVAL</text>
<text x="375.3" y="238.6">Description</text>
<text x="398.2" y="238.6">Chkd</text>
<text x="406" y="238.6">Appd.</text>
<text x="366" y="245.4">REVISION SCHEDULE</text>
</g>
<g font-size="2.1">
<text x="398.9" y="231.9">PK</text>
<text x="406.4" y="231.9">PRC</text>
<text x="398.9" y="235.2">PK</text>
<text x="406.4" y="235.2">PRC</text>
</g>
<text font-size="2" x="385.7" y="172">nd</text>
</svg>
